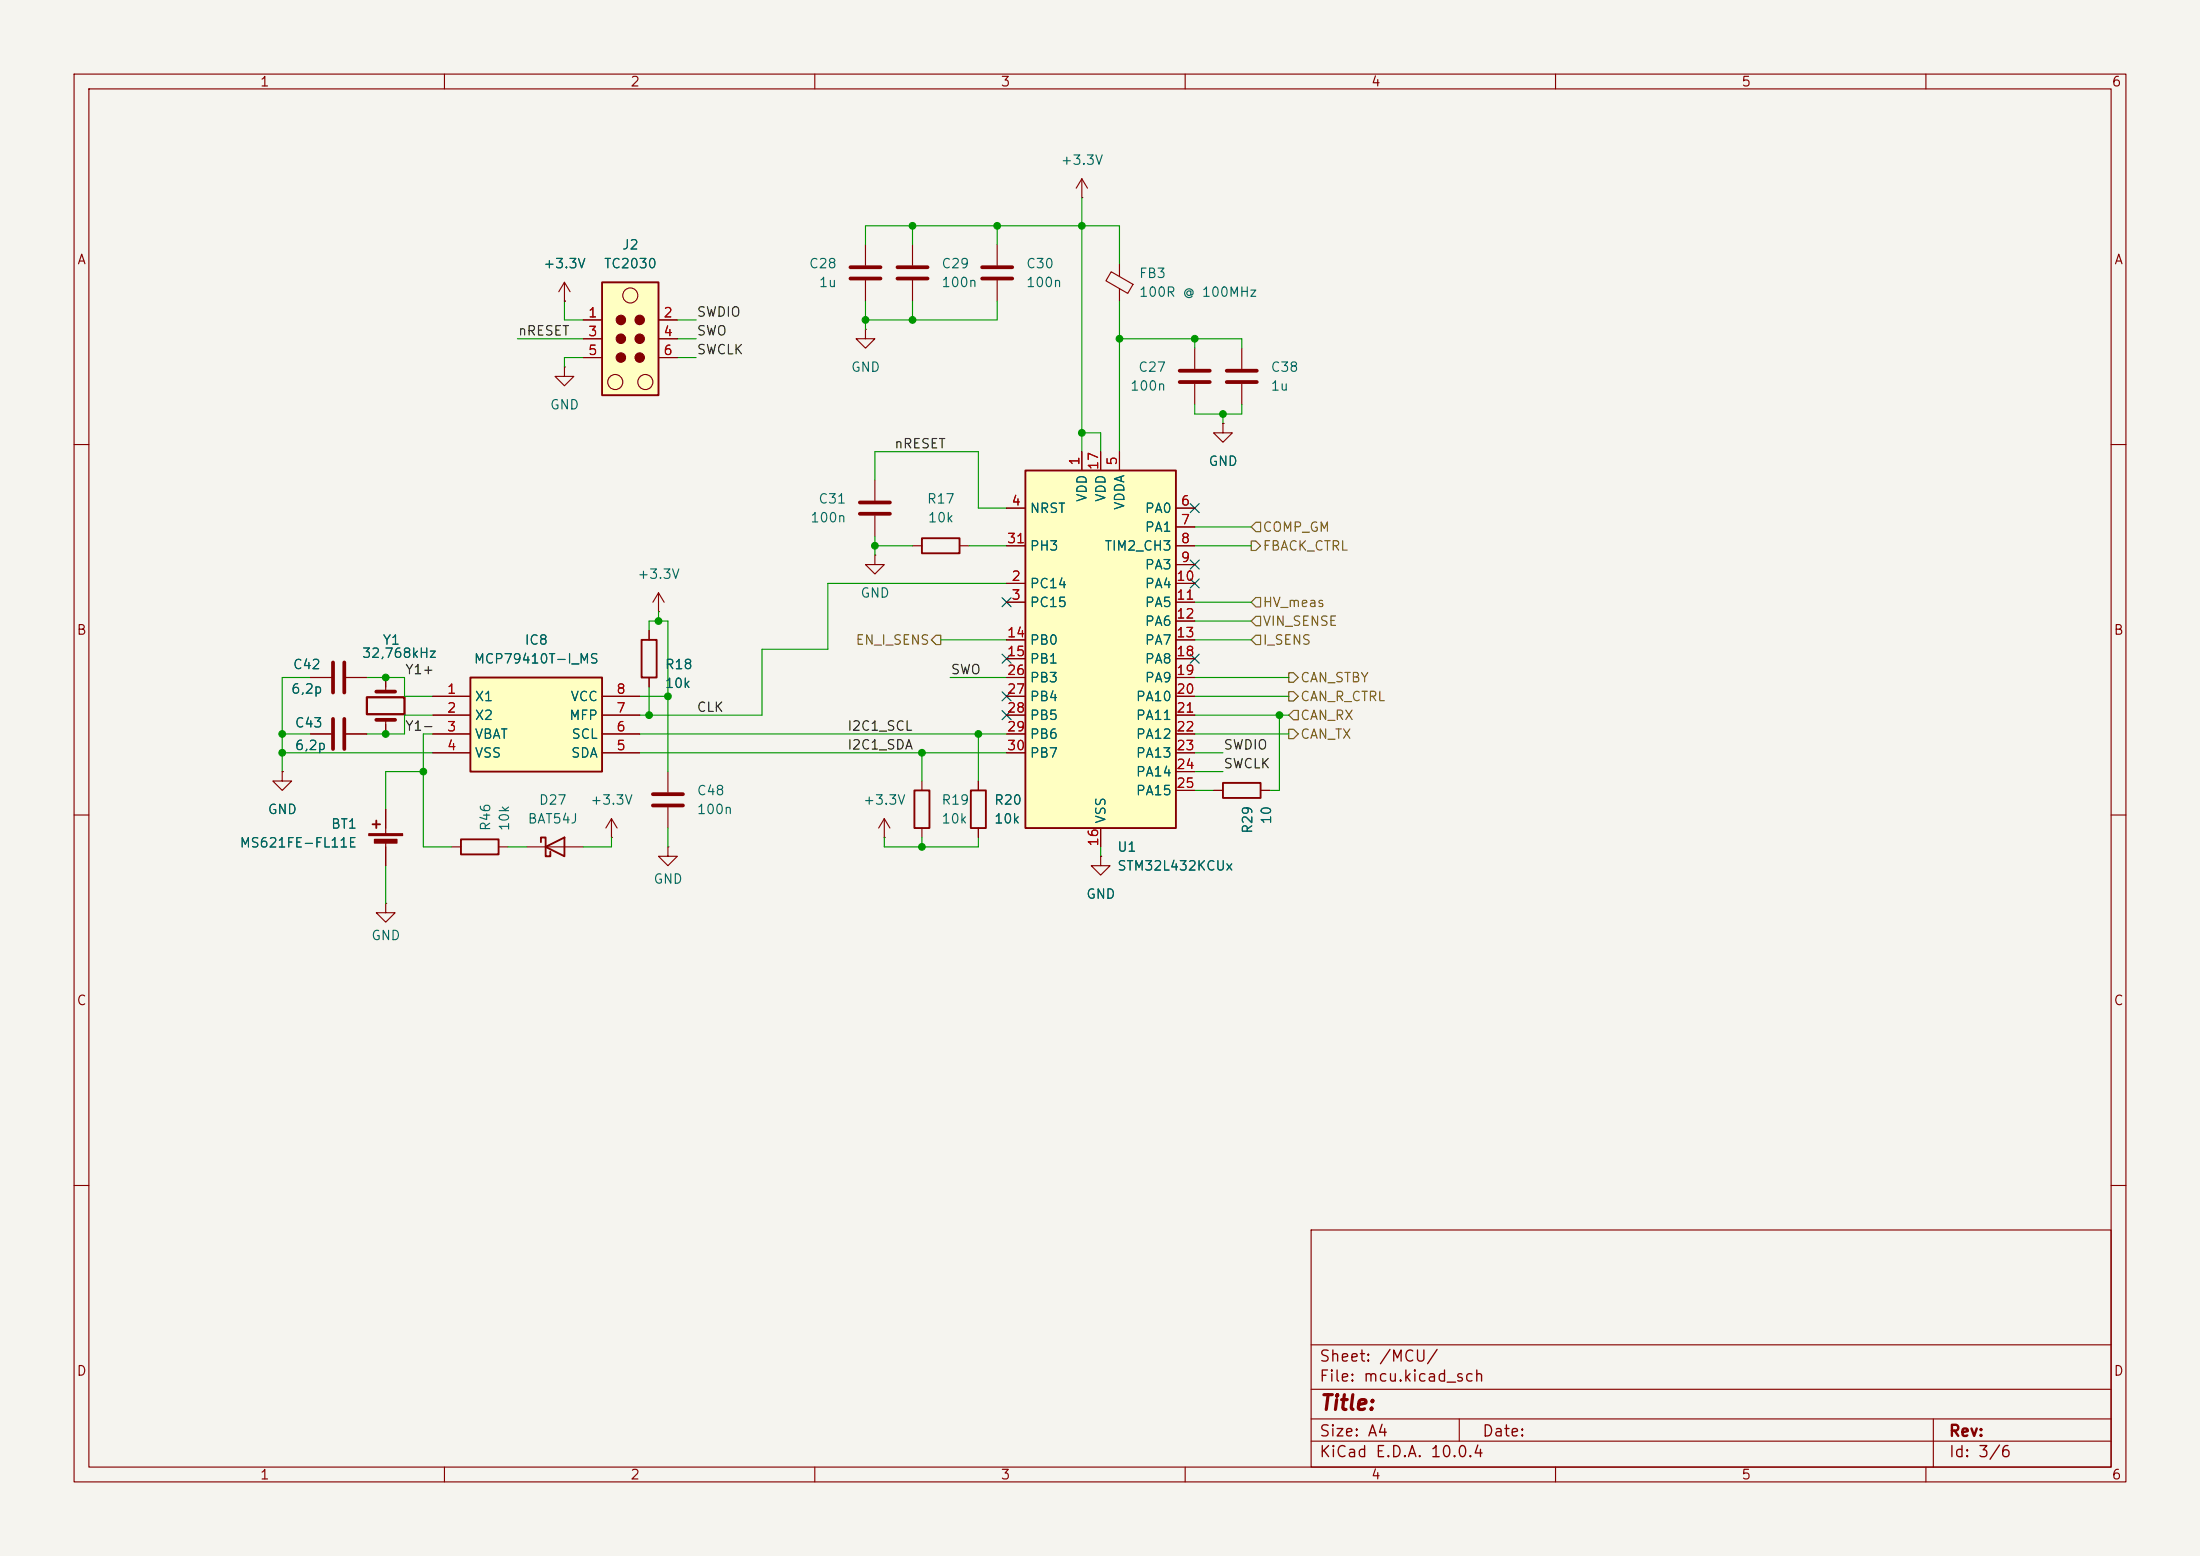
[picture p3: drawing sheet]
<svg xmlns="http://www.w3.org/2000/svg" width="297mm" height="210mm" viewBox="0 0 297 210" stroke-linecap="round" stroke-linejoin="round" font-family="sans-serif">
<path d="M0 0h297v210h-297z" fill="#f5f4ef" stroke="#f5f4ef" stroke-width=".14"/>
<g fill="none" stroke="#840000" stroke-width=".15">
<path d="M10 10h277v190h-277zM12 12h273v186h-273zM60 10v2M110 10v2M160 10v2M210 10v2M260 10v2M116.8 33v2.8M116.8 37.8v2.8M123.2 33v2.8M123.2 37.8v2.8M134.6 33v2.8"/>
<path d="M134.6 37.8v2.8M76.2 49.5v1.3h1.3l-1.3 1.3-1.3-1.3h1.3M76.2 49.5h.1M165.1 57.2v1.2h-1.3l1.3 1.3 1.3-1.3h-1.3M165.1 57.2h.1M167.6 47v2.8M167.6 51.8v2.8M10 60h2M118.1 64.8v2.8M118.1 69.6v2.8M285 60h2M41.9 99.1h2.8"/>
<path d="M41.9 91.4h2.8M46.7 99.1h2.8M46.7 91.4h2.8M10 110h2M38.1 104.1v1.3h1.3l-1.3 1.3-1.3-1.3h1.3M38.1 104.1h.1M52.1 109.2v3.3M52.1 113.5v3.3M82.5 113h.1M82.5 110.5l-.7 1.3M82.5 110.5l.8 1.3M82.5 110.5v2.5"/>
<path d="M148.6 115.6v1.2h1.3l-1.3 1.3-1.3-1.3h1.3M148.6 115.6h.1M285 110h2M10 160h2M177 166h108v32h-108zM285 160h2M60 198v2M110 198v2M160 198v2M177 194.5h108M177 191.5h108M177 187.5h108"/>
<path d="M177 181.5h108M197 191.5v3M210 198v2M260 198v2M261 191.5v6.5"/>
</g>
<g fill="none" stroke="#840000" stroke-width=".51">
<path d="M114.8 37.6h4.1M114.8 36.1h4.1M121.2 37.6h4M121.2 36.1h4M132.6 37.6h4.1M132.6 36.1h4.1M165.6 50h4.1M165.6 51.6h4.1M116.1 69.3h4M116.1 67.8h4M45 89.4v4.1M45 97v4.1"/>
<path d="M46.5 89.4v4.1M46.5 97v4.1"/>
</g>
<g fill="#840000" stroke="#840000" stroke-width=".15">
<path d="M49.8 112.5h4.6v.3h-4.6z"/>
<path d="M50.5 113.3h3.1v.5h-3.1z"/>
</g>
<path d="M50.3 111.3h1M50.8 110.7v1.1" fill="none" stroke="#840000" stroke-width=".25"/>
<path d="M63.5 91.4h17.8v12.7h-17.8z" fill="#ffffc2"/>
<path d="M63.5 91.4h17.8v12.7h-17.8zM62.2 113.3h5.1v2h-5.1zM73 113.7v-.7h.7v2.6h.6v-.7M73.7 114.3l2.5-1.3v2.6z" fill="none" stroke="#840000" stroke-width=".25"/>
<g fill="none" stroke="#840000" stroke-width=".15">
<path d="M146 26.7h.1M146 24.1l-.7 1.3M146 24.1l.8 1.3M146 24.1v2.6M58.4 94h5.1M58.4 96.5h5.1M58.4 99.1h5.1M81.3 94h5.1M81.3 96.5h5.1M81.3 99.1h5.1M58.4 101.6h5.1M61 114.3h1.2"/>
<path d="M67.3 114.3h1.3M71.1 114.3h7.6M81.3 101.6h5.1"/>
</g>
<path d="M81.3 38.1h7.6v15.2h-7.6z" fill="#ffffc2"/>
<path d="M81.3 38.1h7.6v15.2h-7.6zM124.5 72.6h5v2.1h-5zM86.6 86.4h2v5h-2zM123.4 106.7h2.1v5.1h-2.1zM131.1 106.7h2v5.1h-2z" fill="none" stroke="#840000" stroke-width=".25"/>
<g fill="none" stroke="#840000" stroke-width=".15">
<path d="M76.2 38.1l-.8 1.3M76.2 38.1l.8 1.3M76.2 38.1v2.5M150 36.7l3 1.7-.8 1.2-2.9-1.7zM151.1 35.6v1.7M151.1 39v1.6M76.2 40.6h.1M78.7 43.2h2.6M78.7 45.7h2.6M78.7 48.3h2.6M88.9 43.2h2.5M88.9 45.7h2.5"/>
<path d="M88.9 48.3h2.5M161.3 47v2.8M161.3 51.8v2.8M118.1 74.9v1.3h1.3l-1.3 1.3-1.3-1.3h1.3M118.1 74.9h.1M123.2 73.7h1.3M129.5 73.7h1.3M52.1 91.4v1.9M52.1 97.2v1.9M87.6 85.1v1.3M87.6 91.4v1.3M88.9 82.6h.1"/>
<path d="M88.9 80l-.8 1.3M88.9 80l.8 1.3M88.9 80v2.6M90.2 114.3v1.3h1.2l-1.2 1.2-1.3-1.2h1.3M90.2 114.3h.1M90.2 104.1v2.8M90.2 109v2.8M119.4 113h.1M119.4 110.5l-.8 1.3M119.4 110.5l.7 1.3M119.4 110.5v2.5M124.5 105.4v1.3"/>
<path d="M124.5 111.8v1.2M132.1 105.4v1.3M132.1 111.8v1.2M52.1 121.9v1.3h1.2l-1.2 1.3-1.3-1.3h1.3M52.1 121.9h.1"/>
<circle cx="85.1" cy="39.9" r="1.02"/>
<circle cx="83.1" cy="51.6" r="1.02"/>
<circle cx="87.1" cy="51.6" r="1.02"/>
</g>
<g fill="#840000" stroke="#840000" stroke-width=".15">
<circle cx="83.8" cy="43.2" r=".63"/>
<circle cx="83.8" cy="45.7" r=".63"/>
<circle cx="83.8" cy="48.3" r=".63"/>
<circle cx="86.4" cy="43.2" r=".63"/>
<circle cx="86.4" cy="45.7" r=".63"/>
<circle cx="86.4" cy="48.3" r=".63"/>
</g>
<path d="M159.3 51.6h4M159.3 50h4M50.8 93.3h2.5M50.8 97.2h2.5M88.1 107.2h4.1M88.1 108.7h4.1" fill="none" stroke="#840000" stroke-width=".51"/>
<path d="M49.5 94.1h5.1v2.3h-5.1z" fill="none" stroke="#840000" stroke-width=".3"/>
<path d="M138.4 63.5h20.3v48.3h-20.3z" fill="#ffffc2"/>
<path d="M138.4 63.5h20.3v48.3h-20.3zM165.1 105.7h5.1v2h-5.1z" fill="none" stroke="#840000" stroke-width=".25"/>
<g fill="none" stroke="#840000" stroke-width=".15">
<path d="M76.2 40.6h.1M78.7 43.2h2.6M78.7 45.7h2.6M78.7 48.3h2.6M88.9 43.2h2.5M88.9 45.7h2.5M88.9 48.3h2.5M116.8 44.5v1.2h-1.2l1.2 1.3 1.3-1.3h-1.3M116.8 44.5h.1M165.1 57.2h.1M135.9 78.7h2.5M135.9 68.6h2.5"/>
<path d="M135.9 73.7h2.5M146 61v2.5M148.6 61v2.5M151.1 61v2.5M158.7 78.7h2.6M158.7 68.6h2.6M158.7 71.1h2.6M158.7 73.7h2.6M158.7 76.2h2.6M41.9 91.4h2.8M41.9 99.1h2.8M46.7 91.4h2.8"/>
<path d="M46.7 99.1h2.8M52.1 91.4v1.3M52.1 97.8v1.3M58.4 94h5.1M58.4 96.5h5.1M58.4 99.1h5.1M81.3 94h5.1M81.3 96.5h5.1M81.3 99.1h5.1M87.6 85.1v1.3M87.6 91.4v1.3M135.9 81.3h2.5"/>
<path d="M135.9 86.4h2.5M135.9 88.9h2.5M135.9 91.4h2.5M135.9 94h2.5M135.9 96.5h2.5M135.9 99.1h2.5M158.7 81.3h2.6M158.7 83.8h2.6M158.7 86.4h2.6M158.7 88.9h2.6M158.7 91.4h2.6M158.7 94h2.6"/>
<path d="M158.7 96.5h2.6M158.7 99.1h2.6M38.1 104.1h.1M52.1 109.2v2.6M52.1 114.3v2.5M58.4 101.6h5.1M81.3 101.6h5.1M132.1 105.4v1.3M132.1 111.8v1.2M135.9 101.6h2.5M148.6 115.6h.1M148.6 111.8v2.5"/>
<path d="M158.7 101.6h2.6M158.7 104.1h2.6M158.7 106.7h2.6M163.8 106.7h1.3M170.2 106.7h1.2"/>
</g>
<path d="M168.9 73h.6l.7 .7-.7 .6h-.6zM169.5 70.5h.7v1.3h-.7l-.6-.7zM126.4 85.7h.6v1.3h-.6l-.7-.6zM169.5 83.2h.7v1.3h-.7l-.6-.7zM169.5 80.6h.7v1.3h-.7l-.6-.6zM169.5 85.7h.7v1.3h-.7l-.6-.6zM174 98.4h.6l.7 .7-.7 .6h-.6zM174 93.3h.6l.7 .7-.7 .6h-.6zM174 90.8h.6l.7 .6-.7 .7h-.6zM174.6 95.9h.7v1.3h-.7l-.6-.7z" fill="none" stroke="#725600" stroke-width=".15"/>
<g fill="none" stroke="#009600" stroke-width=".15">
<path d="M116.8 33v-2.5h34.3v5.1M123.2 30.5v2.5M134.6 30.5v2.5M146 26.7v34.3M69.8 45.7h8.9M76.2 40.6v2.6h2.5M78.7 48.3h-2.5v1.2M91.4 45.7h2.6M91.4 48.3h2.6M91.4 43.2h2.6M116.8 40.6v3.9M123.2 40.6v2.6"/>
<path d="M134.6 40.6v2.6h-17.8M146 58.4h2.6v2.6M151.1 40.6v20.4M151.1 45.7h16.5v1.3M161.3 54.6v1.3h6.3v-1.3M161.3 45.7v1.3M165.1 55.9v1.3M118.1 64.8v-3.8h14v7.6h3.8M118.1 73.7h5.1M118.1 72.4v2.5M130.8 73.7h5.1M135.9 78.7h-24.1v8.9h-8.9v8.9h-16.5"/>
<path d="M161.3 73.7h7.6M161.3 71.1h7.6M38.1 99.1h3.8M41.9 91.4h-3.8v12.7M49.5 91.4h5.1v2.6h3.8M58.4 96.5h-3.8v2.6h-5.1M58.4 99.1h-1.3v15.2h3.9M86.4 99.1h49.5M86.4 94h3.8M87.6 85.1v-1.3h2.6v20.3M87.6 92.7v3.8M88.9 82.6v1.2"/>
<path d="M127 86.4h8.9M128.3 91.4h7.6M132.1 99.1v6.3M161.3 99.1h12.7M161.3 94h12.7M161.3 96.5h12.7M161.3 91.4h12.7M161.3 86.4h7.6M161.3 83.8h7.6M161.3 81.3h7.6M172.7 96.5v10.2h-1.3M38.1 101.6h20.3"/>
<path d="M52.1 116.8v5.1M57.1 104.1h-5v5.1M68.6 114.3h2.5M82.5 113v1.3h-3.8M86.4 101.6h49.5M90.2 111.8v2.5M119.4 113v1.3h12.7v-1.3M124.5 101.6v3.8M124.5 113v1.3M148.6 114.3v1.3M161.3 101.6h3.8M161.3 106.7h2.5"/>
<path d="M161.3 104.1h3.8"/>
</g>
<g fill="none" stroke="#000084" stroke-width=".15">
<path d="M160.7 68l1.2 1.2M160.7 75.6l1.2 1.2M160.7 78.1l1.2 1.2M161.9 68l-1.2 1.2M161.9 75.6l-1.2 1.2M161.9 78.1l-1.2 1.2M135.3 88.3l1.2 1.2M135.3 93.4l1.2 1.2M135.3 95.9l1.2 1.2M135.3 80.7l1.2 1.2M136.5 93.4l-1.2 1.2M136.5 88.3l-1.2 1.2"/>
<path d="M136.5 95.9l-1.2 1.2M136.5 80.7l-1.2 1.2M160.7 88.3l1.2 1.2M161.9 88.3l-1.2 1.2"/>
</g>
<g fill="#009600" stroke="#009600" stroke-width=".14">
<circle cx="134.6" cy="30.5" r=".46"/>
<circle cx="118.1" cy="73.7" r=".46"/>
<circle cx="38.1" cy="99.1" r=".46"/>
<circle cx="57.1" cy="104.1" r=".46"/>
<circle cx="52.1" cy="99.1" r=".46"/>
<circle cx="38.1" cy="101.6" r=".46"/>
<circle cx="52.1" cy="91.4" r=".46"/>
<circle cx="146" cy="30.5" r=".46"/>
<circle cx="165.1" cy="55.9" r=".46"/>
<circle cx="151.1" cy="45.7" r=".46"/>
<circle cx="146" cy="58.4" r=".46"/>
<circle cx="161.3" cy="45.7" r=".46"/>
<circle cx="124.5" cy="101.6" r=".46"/>
<circle cx="88.9" cy="83.8" r=".46"/>
<circle cx="90.2" cy="94" r=".46"/>
<circle cx="124.5" cy="114.3" r=".46"/>
<circle cx="132.1" cy="99.1" r=".46"/>
<circle cx="87.6" cy="96.5" r=".46"/>
<circle cx="172.7" cy="96.5" r=".46"/>
<circle cx="116.8" cy="43.2" r=".46"/>
<circle cx="123.2" cy="30.5" r=".46"/>
<circle cx="123.2" cy="43.2" r=".46"/>
</g>
<text font-size="2" fill="#840000" x="178" y="190.8">Title:</text>
<g font-size="1.5" fill="#840000">
<text x="178" y="184.2">Sheet: /MCU/</text>
<text x="178" y="186.9">File: mcu.kicad_sch</text>
<text x="178" y="197.1">KiCad E.D.A. 10.0.4</text>
<text x="178" y="194.3">Size: A4</text>
<text x="200" y="194.3">Date:</text>
<text x="263" y="194.3">Rev:</text>
<text x="263" y="197.1">Id: 3/6</text>
</g>
<g font-size="1.3" fill="#840000">
<text x="35" y="12">1</text>
<text x="85" y="12">2</text>
<text x="135" y="12">3</text>
<text x="185" y="12">4</text>
<text x="235" y="12">5</text>
<text x="285" y="12">6</text>
<text x="10.3" y="36">A</text>
<text x="285.3" y="36">A</text>
<text x="10.3" y="86">B</text>
<text x="285.3" y="86">B</text>
<text x="10.3" y="136">C</text>
<text x="285.3" y="136">C</text>
<text x="10.3" y="186">D</text>
<text x="285.3" y="186">D</text>
<text x="35" y="200">1</text>
<text x="85" y="200">2</text>
<text x="135" y="200">3</text>
<text x="185" y="200">4</text>
<text x="235" y="200">5</text>
<text x="285" y="200">6</text>
</g>
<g font-size="1.3" fill="#006464">
<text x="143.1" y="22.6">+3.3V</text>
<text x="83.9" y="34">J2</text>
<text x="73.3" y="36.5">+3.3V</text>
<text x="81.5" y="36.5">TC2030</text>
<text x="109.1" y="36.5">C28</text>
<text x="110.5" y="39.1">1u</text>
<text x="127" y="39.1">100n</text>
<text x="127" y="36.5">C29</text>
<text x="138.4" y="39.1">100n</text>
<text x="138.4" y="36.5">C30</text>
<text x="153.7" y="37.8">FB3</text>
<text x="153.7" y="40.4">100R @ 100MHz</text>
<text x="114.8" y="50.5">GND</text>
<text x="152.5" y="53">100n</text>
<text x="153.6" y="50.5">C27</text>
<text x="171.5" y="53">1u</text>
<text x="171.5" y="50.5">C38</text>
<text x="74.2" y="55.6">GND</text>
<text x="163.1" y="63.2">GND</text>
<text x="109.3" y="70.8">100n</text>
<text x="110.4" y="68.3">C31</text>
<text x="125.1" y="68.3">R17</text>
<text x="125.2" y="70.8">10k</text>
<text x="138.9" y="69.6">NRST</text>
<text x="147" y="67.8" transform="rotate(-90 147 67.8)">VDD</text>
<text x="149.6" y="67.8" transform="rotate(-90 149.6 67.8)">VDD</text>
<text x="152.1" y="68.9" transform="rotate(-90 152.1 68.9)">VDDA</text>
<text x="154.5" y="69.6">PA0</text>
<text x="138.9" y="74.6">PH3</text>
<text x="149" y="74.6">TIM2_CH3</text>
<text x="154.5" y="72.1">PA1</text>
<text x="154.5" y="77.2">PA3</text>
<text x="86" y="78.4">+3.3V</text>
<text x="116.1" y="81">GND</text>
<text x="138.9" y="79.7">PC14</text>
<text x="138.9" y="82.3">PC15</text>
<text x="154.5" y="79.7">PA4</text>
<text x="154.5" y="82.3">PA5</text>
<text x="48.8" y="89.1">32,768kHz</text>
<text x="51.6" y="87.3">Y1</text>
<text x="63.9" y="89.9">MCP79410T-I_MS</text>
<text x="70.7" y="87.3">IC8</text>
<text x="138.9" y="87.3">PB0</text>
<text x="138.9" y="89.9">PB1</text>
<text x="154.5" y="84.8">PA6</text>
<text x="154.5" y="87.3">PA7</text>
<text x="154.5" y="89.9">PA8</text>
<text x="39.2" y="93.9">6,2p</text>
<text x="39.5" y="90.6">C42</text>
<text x="64" y="95">X1</text>
<text x="76.9" y="95">VCC</text>
<text x="89.7" y="93.2">10k</text>
<text x="89.7" y="90.6">R18</text>
<text x="138.9" y="92.4">PB3</text>
<text x="138.9" y="95">PB4</text>
<text x="153.3" y="95">PA10</text>
<text x="154.5" y="92.4">PA9</text>
<text x="39.7" y="98.5">C43</text>
<text x="39.7" y="101.6">6,2p</text>
<text x="64" y="97.5">X2</text>
<text x="64" y="100">VBAT</text>
<text x="76.8" y="97.5">MFP</text>
<text x="77.1" y="100">SCL</text>
<text x="138.9" y="97.5">PB5</text>
<text x="138.9" y="100">PB6</text>
<text x="153.3" y="97.5">PA11</text>
<text x="153.3" y="100">PA12</text>
<text x="64" y="102.6">VSS</text>
<text x="77" y="102.6">SDA</text>
<text x="94" y="107.7">C48</text>
<text x="138.9" y="102.6">PB7</text>
<text x="153.3" y="102.6">PA13</text>
<text x="153.3" y="105.1">PA14</text>
<text x="153.3" y="107.7">PA15</text>
<text x="36.1" y="110.2">GND</text>
<text x="44.6" y="112.2">BT1</text>
<text x="66.5" y="112.3" transform="rotate(-90 66.5 112.3)">R46</text>
<text x="69" y="112.3" transform="rotate(-90 69 112.3)">10k</text>
<text x="71.2" y="111.5">BAT54J</text>
<text x="72.7" y="108.9">D27</text>
<text x="79.6" y="108.9">+3.3V</text>
<text x="94" y="110.2">100n</text>
<text x="116.4" y="108.9">+3.3V</text>
<text x="127" y="111.5">10k</text>
<text x="127" y="108.9">R19</text>
<text x="134.1" y="111.5">10k</text>
<text x="134.1" y="108.9">R20</text>
<text x="149.6" y="111.3" transform="rotate(-90 149.6 111.3)">VSS</text>
<text x="169.4" y="112.6" transform="rotate(-90 169.4 112.6)">R29</text>
<text x="171.9" y="111.3" transform="rotate(-90 171.9 111.3)">10</text>
<text x="32.3" y="114.7">MS621FE-FL11E</text>
<text x="88.1" y="119.6">GND</text>
<text x="150.7" y="117.8">STM32L432KCUx</text>
<text x="150.7" y="115.3">U1</text>
<text x="146.6" y="121.6">GND</text>
<text x="50" y="127.2">GND</text>
</g>
<g font-size="1.3" fill="#0f0f0f">
<text x="69.8" y="45.6">nRESET</text>
<text x="94" y="43.1">SWDIO</text>
<text x="94" y="45.6">SWO</text>
<text x="94" y="48.1">SWCLK</text>
<text x="120.6" y="60.8">nRESET</text>
<text x="54.6" y="91.3">Y1+</text>
<text x="128.3" y="91.3">SWO</text>
<text x="54.6" y="98.9">Y1-</text>
<text x="94" y="96.4">CLK</text>
<text x="114.3" y="101.5">I2C1_SDA</text>
<text x="114.3" y="98.9">I2C1_SCL</text>
<text x="165.1" y="101.5">SWDIO</text>
<text x="165.1" y="104">SWCLK</text>
</g>
<g font-size="1.3" fill="#a90000">
<text x="79.3" y="43.2">1</text>
<text x="79.3" y="45.7">3</text>
<text x="89.5" y="43.2">2</text>
<text x="89.5" y="45.7">4</text>
<text x="79.3" y="48.2">5</text>
<text x="89.5" y="48.2">6</text>
<text x="146" y="62.9" transform="rotate(-90 146 62.9)">1</text>
<text x="148.6" y="63.5" transform="rotate(-90 148.6 63.5)">17</text>
<text x="151.1" y="62.9" transform="rotate(-90 151.1 62.9)">5</text>
<text x="136.5" y="68.6">4</text>
<text x="159.3" y="68.6">6</text>
<text x="159.3" y="71.1">7</text>
<text x="135.8" y="73.6">31</text>
<text x="159.3" y="73.6">8</text>
<text x="159.3" y="76.2">9</text>
<text x="136.5" y="78.7">2</text>
<text x="136.5" y="81.3">3</text>
<text x="158.7" y="78.7">10</text>
<text x="158.7" y="81.3">11</text>
<text x="158.7" y="83.8">12</text>
<text x="135.8" y="86.3">14</text>
<text x="135.8" y="88.9">15</text>
<text x="158.7" y="86.3">13</text>
<text x="158.7" y="88.9">18</text>
<text x="60.3" y="94">1</text>
<text x="83.1" y="94">8</text>
<text x="135.8" y="91.4">26</text>
<text x="135.8" y="94">27</text>
<text x="158.7" y="91.4">19</text>
<text x="158.7" y="94">20</text>
<text x="60.3" y="96.5">2</text>
<text x="60.3" y="99">3</text>
<text x="60.3" y="101.6">4</text>
<text x="83.1" y="101.6">5</text>
<text x="83.1" y="99">6</text>
<text x="83.1" y="96.5">7</text>
<text x="135.8" y="96.5">28</text>
<text x="135.8" y="99">29</text>
<text x="135.8" y="101.6">30</text>
<text x="158.7" y="96.5">21</text>
<text x="158.7" y="99">22</text>
<text x="158.7" y="101.6">23</text>
<text x="158.7" y="104.1">24</text>
<text x="158.7" y="106.7">25</text>
<text x="148.6" y="114.3" transform="rotate(-90 148.6 114.3)">16</text>
</g>
<g font-size="1.3" fill="#725600">
<text x="170.4" y="72.1">COMP_GM</text>
<text x="170.4" y="74.6">FBACK_CTRL</text>
<text x="170.4" y="82.3">HV_meas</text>
<text x="115.4" y="87.3">EN_I_SENS</text>
<text x="170.4" y="84.8">VIN_SENSE</text>
<text x="170.4" y="87.3">I_SENS</text>
<text x="175.5" y="95">CAN_R_CTRL</text>
<text x="175.5" y="92.4">CAN_STBY</text>
<text x="175.5" y="100">CAN_TX</text>
<text x="175.5" y="97.5">CAN_RX</text>
</g>
</svg>
